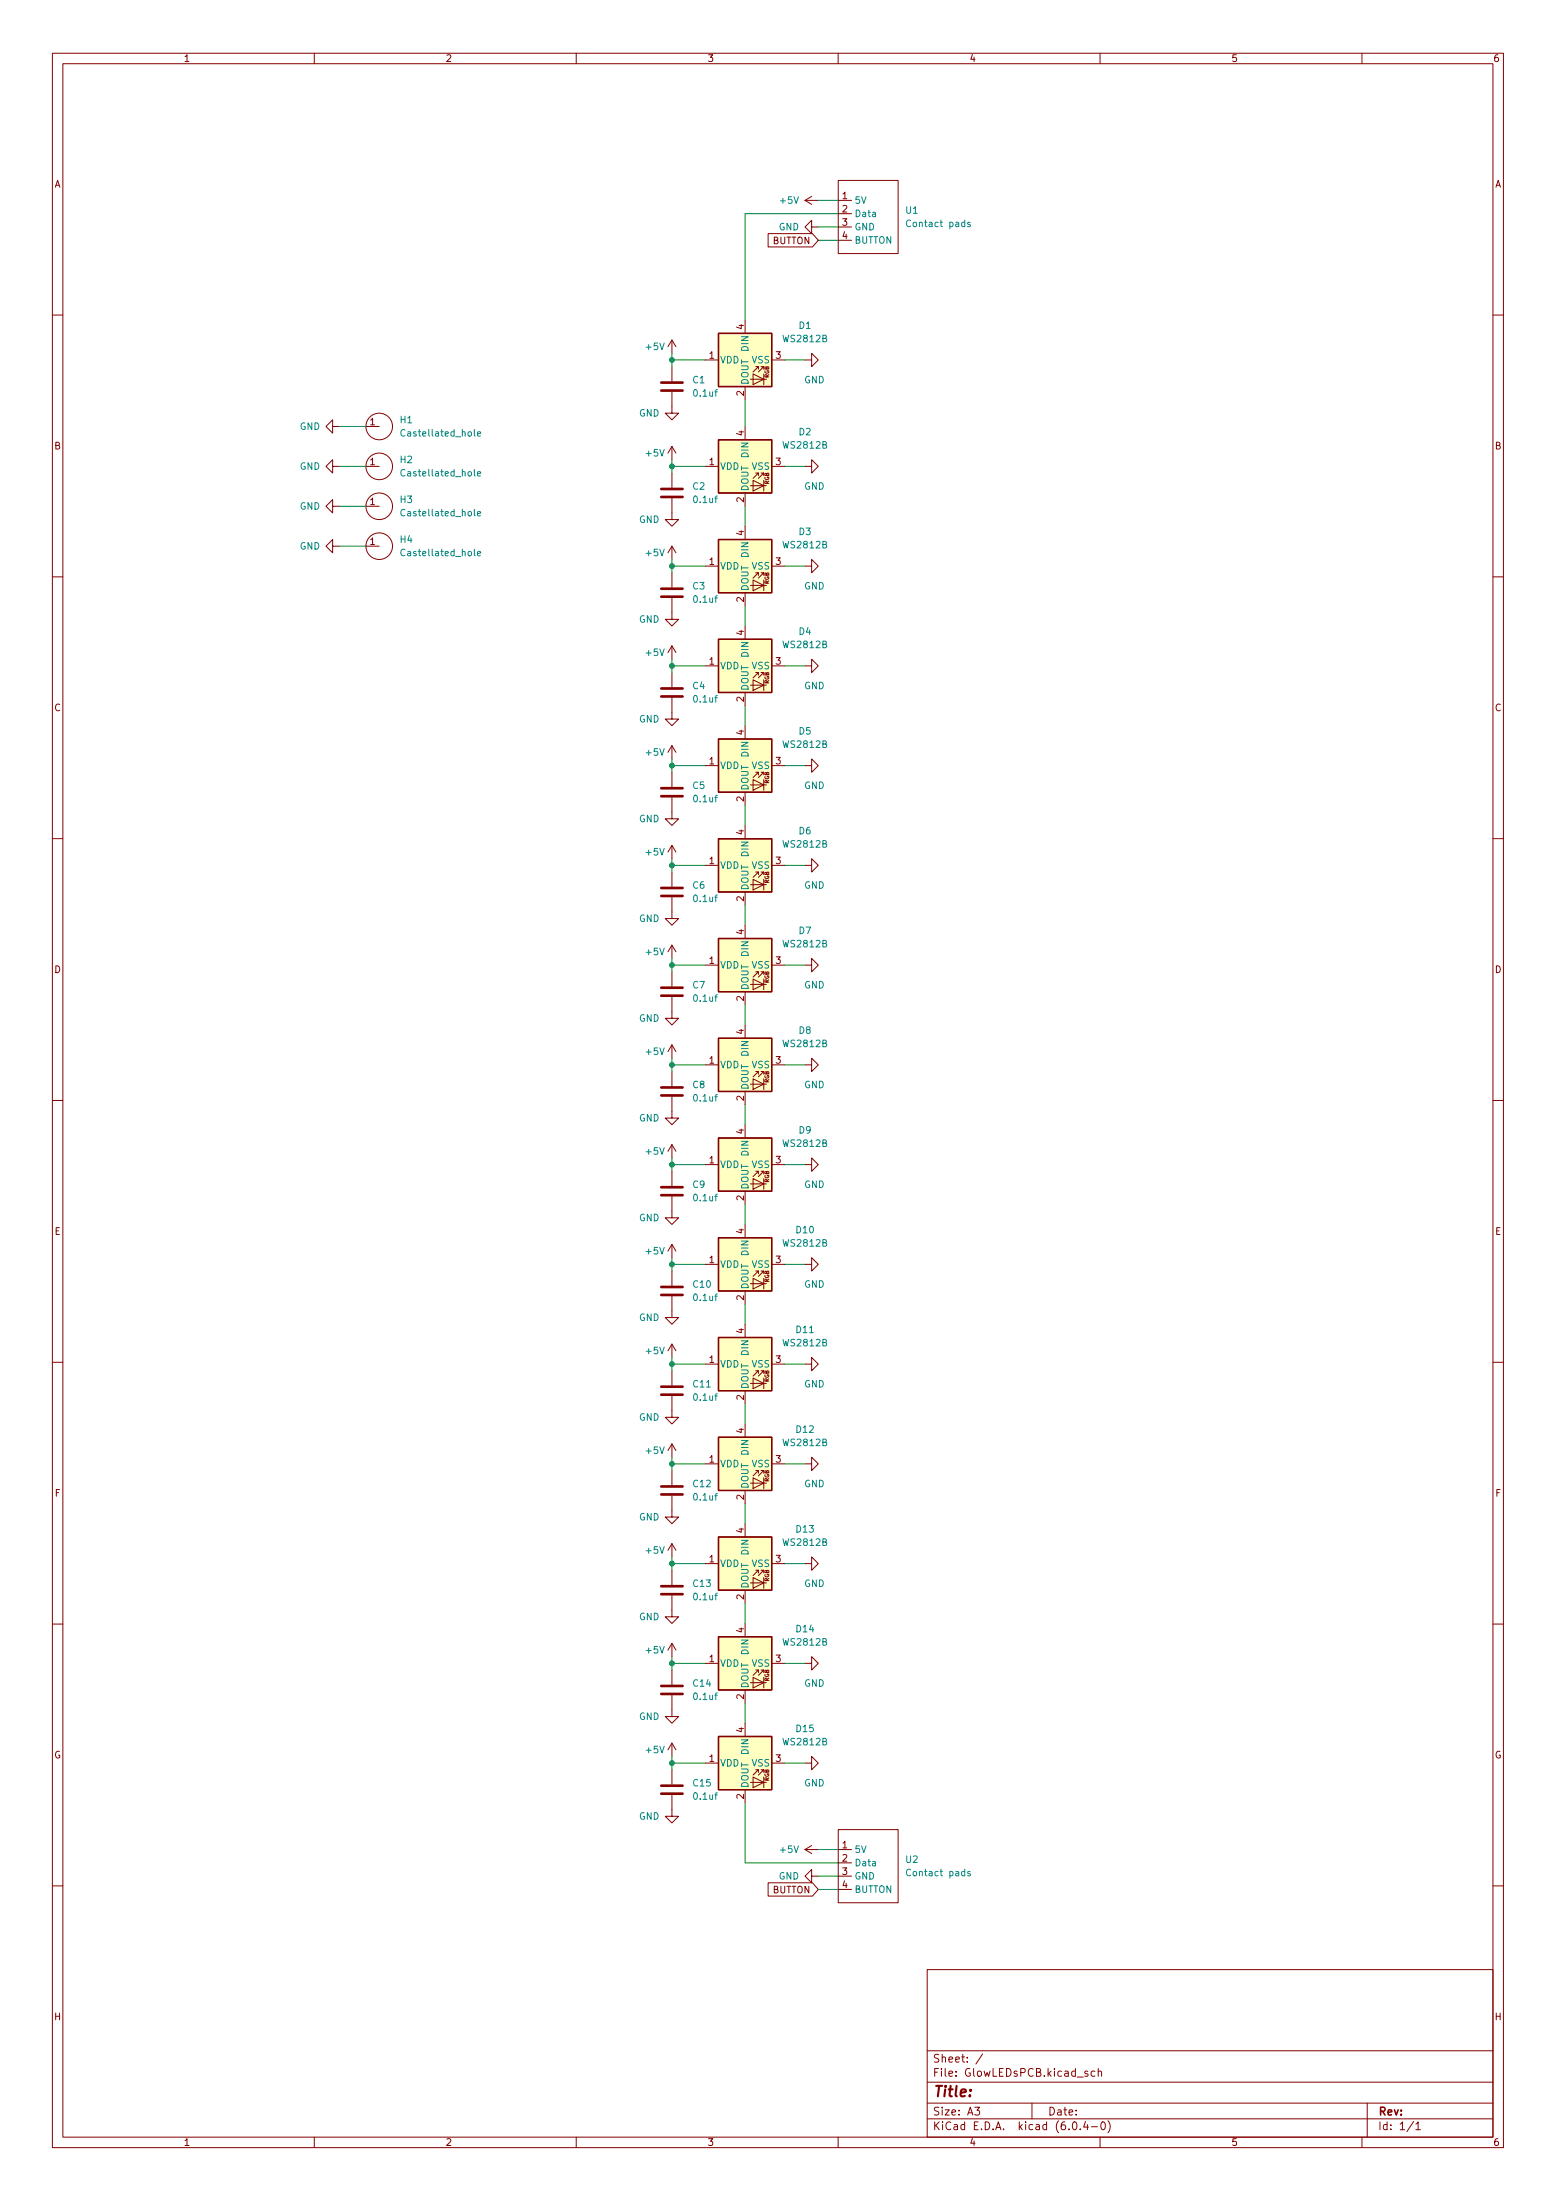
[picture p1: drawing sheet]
<svg xmlns="http://www.w3.org/2000/svg" width="297mm" height="420mm" viewBox="0 0 297 420" stroke-linecap="round" stroke-linejoin="round" font-family="sans-serif">
<g fill="none" stroke="#840000" stroke-width=".19">
<path d="M10 10.2h277v400h-277zM12 12.2h273v396h-273zM60 10.2v2M110 10.2v2M160 10.2v2M210 10.2v2M260 10.2v2M153.7 38.3h2.5M153.7 38.3l1.2 .7M154.9 37.5l-1.2 .8M160 34.5h11.4v13.9h-11.4zM160 38.3h2.6"/>
<path d="M146.6 44.6h8.5l1.1 1.3-1.1 1.3h-8.5zM154.9 43.3v-1.2l-1.2 1.2 1.2 1.3v-1.3h1.3M160 40.8h2.6M160 43.3h2.6M160 45.9h2.6M10 60.2h2M128.3 74.8v4.1h1.2l-1.2 1.3-1.3-1.3h1.3M128.3 64.9v2.6M128.3 70v2.8M128.3 64.9l-.8 1.3M128.3 64.9l.7 1.3M134.6 68.7h2.6"/>
<path d="M142.2 61.1v2.6M142.2 73.8v2.6M143.3 72.4h3M143.8 71.4l2 1-2 1zM144.3 70h.5l-1 1M144.8 70v.5M145.3 70h.5l-1 1M145.8 71.4v2M147.3 68.7h2.6M153.7 68.7h1.2v-1.2l1.3 1.2-1.3 1.3v-1.3M285 60.2h2M63.5 81.4v-1.2l-1.3 1.2 1.3 1.3v-1.3h1.3"/>
<path d="M63.5 96.7v-1.3l-1.3 1.3 1.3 1.3v-1.3h1.3M63.5 89.1v-1.3l-1.3 1.3 1.3 1.2v-1.2h1.3M69.8 81.4h2.6M69.8 96.7h2.6M69.8 89.1h2.6M128.3 95.2v4h1.2l-1.2 1.3-1.3-1.3h1.3M128.3 85.3v2.5M128.3 90.3v2.8M128.3 85.3l-.8 1.2M128.3 85.3l.7 1.2M134.6 89.1h2.6M142.2 81.4v2.6"/>
<path d="M142.2 94.1v2.6M143.3 92.8h3M143.8 91.7l2 1.1-2 1zM144.3 90.3h.5l-1 1.1M144.8 90.3v.5M145.3 90.3h.5l-1 1.1M145.8 91.7v2.1M147.3 89.1h2.6M153.7 89.1h1.2v-1.3l1.3 1.3-1.3 1.2v-1.2M10 110.2h2M63.5 104.3v-1.3l-1.3 1.3 1.3 1.3v-1.3h1.3M69.8 104.3h2.6"/>
<path d="M128.3 114.2v4.1h1.2l-1.2 1.2-1.3-1.2h1.3M128.3 104.3v2.5M128.3 109.4v2.8M128.3 104.3l-.8 1.3M128.3 104.3l.7 1.3M134.6 108.1h2.6M142.2 100.5v2.5M142.2 113.2v2.5M142.2 119.5v2.6M143.3 111.8h3M143.8 110.8l2 1-2 1zM144.3 109.4h.5l-1 1"/>
<path d="M144.8 109.4v.5M145.3 109.4h.5l-1 1M145.8 110.8v2M147.3 108.1h2.6M153.7 108.1h1.2v-1.3l1.3 1.3-1.3 1.3v-1.3M285 110.2h2M128.3 133.3v4h1.2l-1.2 1.3-1.3-1.3h1.3M128.3 123.4v2.5M128.3 128.4v2.8M128.3 123.4l-.8 1.2M128.3 123.4l.7 1.2M134.6 127.2h2.6"/>
<path d="M142.2 132.2v2.6M142.2 138.6v2.5M143.3 130.9h3M143.8 129.8l2 1.1-2 1zM144.3 128.4h.5l-1 1.1M144.8 128.4v.5M145.3 128.4h.5l-1 1.1M145.8 129.8v2.1M147.3 127.2h2.6M153.7 127.2h1.2v-1.3l1.3 1.3-1.3 1.2v-1.2M128.3 152.3v4.1h1.2l-1.2 1.2-1.3-1.2h1.3M128.3 142.4v2.5"/>
<path d="M128.3 147.5v2.8M128.3 142.4l-.8 1.3M128.3 142.4l.7 1.3M134.6 146.2h2.6M142.2 151.3v2.5M142.2 157.6v2.6M143.3 149.9h3M143.8 148.9l2 1-2 1zM144.3 147.5h.5l-1 1M144.8 147.5v.5M145.3 147.5h.5l-1 1M145.8 148.9v2"/>
<path d="M147.3 146.2h2.6M153.7 146.2h1.2v-1.3l1.3 1.3-1.3 1.3v-1.3M10 160.2h2M128.3 171.4v4h1.2l-1.2 1.3-1.3-1.3h1.3M128.3 161.5v2.5M128.3 166.5v2.8M128.3 161.5l-.8 1.2M128.3 161.5l.7 1.2M134.6 165.3h2.6M142.2 170.3v2.6M142.2 176.7v2.5M143.3 169h3"/>
<path d="M143.8 167.9l2 1.1-2 1zM144.3 166.5h.5l-1 1.1M144.8 166.5v.5M145.3 166.5h.5l-1 1.1M145.8 167.9v2.1M147.3 165.3h2.6M153.7 165.3h1.2v-1.3l1.3 1.3-1.3 1.2v-1.2M285 160.2h2M128.3 190.4v4.1h1.2l-1.2 1.2-1.3-1.2h1.3M128.3 180.5v2.5M128.3 185.6v2.8M128.3 199.6v2.5"/>
<path d="M128.3 180.5l-.8 1.3M128.3 180.5l.7 1.3M128.3 199.6l-.8 1.2M128.3 199.6l.7 1.2M134.6 184.3h2.6M142.2 189.4v2.5M142.2 195.7v2.6M143.3 188h3M143.8 187l2 1-2 1zM144.3 185.6h.5l-1 1M144.8 185.6v.5M145.3 185.6h.5l-1 1"/>
<path d="M145.8 187v2M147.3 184.3h2.6M153.7 184.3h1.2v-1.3l1.3 1.3-1.3 1.3v-1.3M10 210.2h2M128.3 209.5v4h1.2l-1.2 1.3-1.3-1.3h1.3M128.3 204.6v2.8M128.3 218.6v2.5M128.3 218.6l-.8 1.3M128.3 218.6l.7 1.3M134.6 203.4h2.6M142.2 208.4v2.6M142.2 214.8v2.5"/>
<path d="M143.3 207.1h3M143.8 206l2 1.1-2 1zM144.3 204.6h.5l-1 1.1M144.8 204.6v.5M145.3 204.6h.5l-1 1.1M145.8 206v2.1M147.3 203.4h2.6M153.7 203.4h1.2v-1.3l1.3 1.3-1.3 1.2v-1.2M285 210.2h2M128.3 228.5v4.1h1.2l-1.2 1.2-1.3-1.2h1.3M128.3 223.7v2.8M128.3 237.7v2.5"/>
<path d="M128.3 237.7l-.8 1.2M128.3 237.7l.7 1.2M134.6 222.4h2.6M142.2 227.5v2.5M142.2 233.8v2.6M143.3 226.1h3M143.8 225.1l2 1-2 1zM144.3 223.7h.5l-1 1M144.8 223.7v.5M145.3 223.7h.5l-1 1M145.8 225.1v2M147.3 222.4h2.6"/>
<path d="M153.7 222.4h1.2v-1.3l1.3 1.3-1.3 1.3v-1.3M128.3 247.6v4h1.2l-1.2 1.3-1.3-1.3h1.3M128.3 242.7v2.8M128.3 256.7v2.5M128.3 256.7l-.8 1.3M128.3 256.7l.7 1.3M134.6 241.5h2.6M142.2 246.5v2.6M142.2 252.9v2.5M143.3 245.2h3M143.8 244.1l2 1.1-2 1zM144.3 242.7h.5l-1 1.1"/>
<path d="M144.8 242.7v.5M145.3 242.7h.5l-1 1.1M145.8 244.1v2.1M147.3 241.5h2.6M153.7 241.5h1.2v-1.3l1.3 1.3-1.3 1.2v-1.2M10 260.2h2M128.3 266.6v4.1h1.2l-1.2 1.2-1.3-1.2h1.3M128.3 261.8v2.8M128.3 275.8v2.5M128.3 275.8l-.8 1.2M128.3 275.8l.7 1.2M134.6 279.6h2.6"/>
<path d="M134.6 260.5h2.6M142.2 265.6v2.5M142.2 271.9v2.6M143.3 264.2h3M143.8 263.2l2 1-2 1zM144.3 261.8h.5l-1 1M144.8 261.8v.5M145.3 261.8h.5l-1 1M145.8 263.2v2M147.3 279.6h2.6M147.3 260.5h2.6M153.7 279.6h1.2v-1.3l1.3 1.3-1.3 1.2v-1.2"/>
<path d="M153.7 260.5h1.2v-1.3l1.3 1.3-1.3 1.3v-1.3M285 260.2h2M128.3 285.7v4h1.2l-1.2 1.3-1.3-1.3h1.3M128.3 280.8v2.8M128.3 294.8v2.5M128.3 299.9v2.8M128.3 294.8l-.8 1.3M128.3 294.8l.7 1.3M134.6 298.6h2.6M142.2 284.6v2.6M142.2 291v2.5M143.3 283.3h3"/>
<path d="M143.8 282.2l2 1.1-2 1zM144.3 280.8h.5l-1 1.1M144.3 299.9h.5l-1 1M144.8 280.8v.5M144.8 299.9v.5M145.3 280.8h.5l-1 1.1M145.3 299.9h.5l-1 1M145.8 282.2v2.1M147.3 298.6h2.6M153.7 298.6h1.2v-1.3l1.3 1.3-1.3 1.3v-1.3M10 310.2h2M128.3 304.7v4.1h1.2l-1.2 1.2-1.3-1.2h1.3"/>
<path d="M128.3 313.9v2.5M128.3 318.9v2.8M128.3 313.9l-.8 1.2M128.3 313.9l.7 1.2M134.6 317.7h2.6M142.2 303.7v2.5M142.2 310v2.6M143.3 302.3h3M143.8 301.3l2 1-2 1zM144.3 318.9h.5l-1 1.1M144.8 318.9v.5M145.3 318.9h.5l-1 1.1"/>
<path d="M145.8 301.3v2M147.3 317.7h2.6M153.7 317.7h1.2v-1.3l1.3 1.3-1.3 1.2v-1.2M285 310.2h2M128.3 323.8v4h1.2l-1.2 1.3-1.3-1.3h1.3M128.3 332.9v2.5M128.3 338v2.8M128.3 332.9l-.8 1.3M128.3 332.9l.7 1.3M134.6 336.7h2.6M142.2 322.7v2.6M142.2 329.1v2.5"/>
<path d="M143.3 321.4h3M143.8 339.4l2 1-2 1zM143.8 320.3l2 1.1-2 1zM144.3 338h.5l-1 1M144.8 338v.5M145.3 338h.5l-1 1M145.8 320.3v2.1M145.8 339.4v2M147.3 336.7h2.6M153.7 336.7h1.2v-1.3l1.3 1.3-1.3 1.3v-1.3M128.3 342.8v4.1h1.2l-1.2 1.2-1.3-1.2h1.3M142.2 341.8v2.5"/>
<path d="M143.3 340.4h3M146.6 359.6h8.5l1.1 1.2-1.1 1.3h-8.5zM153.7 353.2l1.2 .8M153.7 353.2h2.5M154.9 358.3v-1.3l-1.2 1.3 1.2 1.3v-1.3h1.3M154.9 352.5l-1.2 .7M160 349.4h11.4v14h-11.4zM160 353.2h2.6M160 355.8h2.6M160 358.3h2.6M10 360.2h2M160 360.8h2.6"/>
<path d="M177 376.2h108v32h-108zM285 360.2h2M177 397.7h108M177 391.7h108M187.6 392.3l-1.3 1.9M207.6 395.6l-.3-.1-.2 .3v.2l.5 .1v.4h-.5M209 395.6l-.4-.1-.3 .3 .1 .7h.6M209.6 395.7l.3-.2 .3 .1 .1 .9M209.6 395v1.5M60 408.2v2M110 408.2v2M160 408.2v2"/>
<path d="M177 404.7h108M177 401.7h108M186.1 402.4h.9l-.5 .6 .4 .2v.6l-.2 .1-.6-.1M197 401.7v3M204.9 405.3l.2-.1a.8 .8 0 0 1 .5 .8 .8 .8 0 0 1-.5 .7 1 1 0 0 1-.2-1.4zM206.2 406.6v.1M207.2 405.2l-.3 1h.9M207.6 405.7v1M208.4 406.2h1.1M210 408.2v2M210.4 405.3l.1-.1a.8 .8 0 0 1 .5 .8 .8 .8 0 0 1-.5 .7 1 1 0 0 1-.1-1.4zM211.5 405a1.72 1.72 0 0 1 0 2.3"/>
<path d="M260 408.2v2M261 401.7v6.5M269.9 405.2l-1.3 1.9M270.3 405.7l.4-.5v1.5M270.3 406.7h.9"/>
<circle cx="72.4" cy="96.7" r="2.54"/>
<circle cx="72.4" cy="89.1" r="2.54"/>
<circle cx="72.4" cy="81.4" r="2.54"/>
<circle cx="72.4" cy="104.3" r="2.54"/>
</g>
<path d="M185.2 42.5l-.3-.1-.2 .2 .1 .2 .4 .1v.3h-.5M77.3 82.1a.6 .6 0 0 0-.8 .5 .6 .6 0 0 0 .6 .7l.2-.1M77.3 97.4a.6 .6 0 0 0-.8 .4 .6 .6 0 0 0 .6 .7l.2-.1M77.3 89.8a.6 .6 0 0 0-.8 .4 .6 .6 0 0 0 .6 .7l.2-.1M91.2 82.9l.6-.2-.1-.2-.4-.1-.1 .2v.6h.5M91.2 98.1l.6-.1-.1-.3h-.4l-.1 .2v.6h.5M91.2 90.5l.6-.1-.1-.3h-.4l-.1 .1v.7h.5M77.3 105a.6 .6 0 0 0-.8 .4 .6 .6 0 0 0 .6 .8l.2-.2M91.2 105.7l.6-.1-.1-.2-.4-.1-.1 .2v.6h.5M185.2 357.5l-.3-.1-.2 .2 .1 .2 .4 .1v.3h-.5" fill="none" stroke="#008484" stroke-width=".19"/>
<g fill="none" stroke="#840000" stroke-width=".51">
<path d="M126.2 74.6h4.1M126.2 73.1h4.1M126.2 94.9h4.1M126.2 93.4h4.1M126.2 114h4.1M126.2 112.4h4.1M126.2 133h4.1M126.2 131.5h4.1M126.2 152.1h4.1M126.2 150.5h4.1M126.2 171.1h4.1M126.2 169.6h4.1"/>
<path d="M126.2 190.2h4.1M126.2 188.6h4.1M126.2 209.2h4.1M126.2 207.7h4.1M126.2 228.3h4.1M126.2 226.7h4.1M126.2 247.3h4.1M126.2 245.8h4.1M126.2 266.4h4.1M126.2 264.8h4.1M126.2 285.4h4.1M126.2 283.9h4.1"/>
<path d="M126.2 304.5h4.1M126.2 302.9h4.1M126.2 323.5h4.1M126.2 322h4.1M126.2 342.6h4.1M126.2 341h4.1"/>
</g>
<g fill="#ffffc2" stroke="#ffffc2" stroke-width=".19">
<path d="M137.2 179.2h10.1v10.2h-10.1z"/>
<path d="M137.2 274.5h10.1v10.1h-10.1z"/>
<path d="M137.2 141.1h10.1v10.2h-10.1z"/>
<path d="M137.2 160.2h10.1v10.1h-10.1z"/>
<path d="M137.2 293.5h10.1v10.2h-10.1z"/>
<path d="M137.2 255.4h10.1v10.2h-10.1z"/>
<path d="M137.2 122.1h10.1v10.1h-10.1z"/>
<path d="M137.2 236.4h10.1v10.1h-10.1z"/>
<path d="M137.2 103h10.1v10.2h-10.1z"/>
<path d="M137.2 198.3h10.1v10.1h-10.1z"/>
<path d="M137.2 331.6h10.1v10.2h-10.1z"/>
<path d="M137.2 312.6h10.1v10.1h-10.1z"/>
<path d="M137.2 217.3h10.1v10.2h-10.1z"/>
<path d="M137.2 63.7h10.1v10.1h-10.1z"/>
<path d="M137.2 84h10.1v10.1h-10.1z"/>
</g>
<g fill="none" stroke="#840000" stroke-width=".25">
<path d="M137.2 63.7h10.1v10.1h-10.1zM137.2 84h10.1v10.1h-10.1zM137.2 103h10.1v10.2h-10.1zM137.2 122.1h10.1v10.1h-10.1zM137.2 141.1h10.1v10.2h-10.1zM137.2 179.2h10.1v10.2h-10.1zM137.2 160.2h10.1v10.1h-10.1zM137.2 198.3h10.1v10.1h-10.1zM137.2 217.3h10.1v10.2h-10.1zM137.2 236.4h10.1v10.1h-10.1zM137.2 255.4h10.1v10.2h-10.1zM137.2 274.5h10.1v10.1h-10.1z"/>
<path d="M137.2 293.5h10.1v10.2h-10.1zM137.2 312.6h10.1v10.1h-10.1zM137.2 331.6h10.1v10.2h-10.1z"/>
</g>
<g fill="none" stroke="#008400" stroke-width=".19">
<path d="M156.2 38.3h3.8M156.2 45.9h3.8M156.2 43.3h3.8M160 40.8h-17.8v20.3M128.3 67.5v2.5M128.3 68.7h6.3M142.2 76.4v5M149.9 68.7h3.8M64.8 96.7h5M64.8 89.1h5M64.8 81.4h5M128.3 87.8v2.5"/>
<path d="M128.3 89.1h6.3M142.2 96.7v3.8M149.9 89.1h3.8M64.8 104.3h5M128.3 106.8v2.6M128.3 108.1h6.3M142.2 115.7v3.8M149.9 108.1h3.8M128.3 125.9v2.5M128.3 127.2h6.3M142.2 134.8v3.8M149.9 127.2h3.8"/>
<path d="M128.3 144.9v2.6M128.3 146.2h6.3M142.2 153.8v3.8M149.9 146.2h3.8M128.3 164v2.5M128.3 165.3h6.3M142.2 172.9v3.8M149.9 165.3h3.8M128.3 183v2.6M128.3 184.3h6.3M142.2 191.9v3.8M149.9 184.3h3.8"/>
<path d="M128.3 202.1v2.5M128.3 203.4h6.3M142.2 211v3.8M149.9 203.4h3.8M128.3 221.1v2.6M128.3 222.4h6.3M142.2 230v3.8M149.9 222.4h3.8M128.3 240.2v2.5M128.3 259.2v2.6M128.3 241.5h6.3M142.2 249.1v3.8"/>
<path d="M149.9 241.5h3.8M128.3 278.3v2.5M128.3 260.5h6.3M128.3 279.6h6.3M142.2 268.1v3.8M149.9 260.5h3.8M149.9 279.6h3.8M128.3 297.3v2.6M128.3 298.6h6.3M142.2 287.2v3.8M149.9 298.6h3.8M128.3 316.4v2.5"/>
<path d="M128.3 317.7h6.3M142.2 306.2v3.8M149.9 317.7h3.8M128.3 335.4v2.6M128.3 336.7h6.3M142.2 325.3v3.8M149.9 336.7h3.8M142.2 344.3v11.5h17.8M156.2 353.2h3.8M156.2 358.3h3.8M156.2 360.8h3.8"/>
</g>
<g fill="#008400" stroke="#008400" stroke-width=".19">
<circle cx="128.3" cy="146.2" r=".46"/>
<circle cx="128.3" cy="165.3" r=".46"/>
<circle cx="128.3" cy="108.1" r=".46"/>
<circle cx="128.3" cy="127.2" r=".46"/>
<circle cx="128.3" cy="336.7" r=".46"/>
<circle cx="128.3" cy="317.7" r=".46"/>
<circle cx="128.3" cy="68.7" r=".46"/>
<circle cx="128.3" cy="89.1" r=".46"/>
<circle cx="128.3" cy="241.5" r=".46"/>
<circle cx="128.3" cy="184.3" r=".46"/>
<circle cx="128.3" cy="203.4" r=".46"/>
<circle cx="128.3" cy="222.4" r=".46"/>
<circle cx="128.3" cy="260.5" r=".46"/>
<circle cx="128.3" cy="279.6" r=".46"/>
<circle cx="128.3" cy="298.6" r=".46"/>
</g>
<text font-size="2.8" fill="#840000" x="178" y="400.5">Title:</text>
<g font-size="2.1" fill="#840000">
<text x="178" y="393.9">Sheet: /</text>
<text x="178" y="396.6">File: GlowLEDsPCB.kicad_sch</text>
<text x="178" y="406.8">KiCad E.D.A. kicad (6.0.4-0)</text>
<text x="178" y="404">Size: A3</text>
<text x="200" y="404">Date:</text>
<text x="263" y="404">Rev:</text>
<text x="263" y="406.8">Id: 1/1</text>
</g>
<g font-size="1.8" fill="#840000">
<text x="35" y="11.8">1</text>
<text x="85" y="11.8">2</text>
<text x="135" y="11.8">3</text>
<text x="185" y="11.8">4</text>
<text x="235" y="11.8">5</text>
<text x="285" y="11.8">6</text>
<text x="10.3" y="35.8">A</text>
<text x="285.3" y="35.8">A</text>
<text x="160.8" y="38">1</text>
<text x="160.8" y="40.6">2</text>
<text x="147.4" y="46.6">BUTTON</text>
<text x="160.8" y="43.1">3</text>
<text x="160.8" y="45.6">4</text>
<text x="142" y="62.9" transform="rotate(-90 142 62.9)">4</text>
<text x="135.4" y="68.5">1</text>
<text x="148.1" y="68.5">3</text>
<text x="142" y="75.6" transform="rotate(-90 142 75.6)">2</text>
<text x="70.6" y="81.2">1</text>
<text x="142" y="83.2" transform="rotate(-90 142 83.2)">4</text>
<text x="10.3" y="85.8">B</text>
<text x="70.6" y="88.8">1</text>
<text x="135.4" y="88.8">1</text>
<text x="148.1" y="88.8">3</text>
<text x="285.3" y="85.8">B</text>
<text x="142" y="95.9" transform="rotate(-90 142 95.9)">2</text>
<text x="70.6" y="96.4">1</text>
<text x="70.6" y="104.1">1</text>
<text x="135.4" y="107.9">1</text>
<text x="142" y="102.3" transform="rotate(-90 142 102.3)">4</text>
<text x="148.1" y="107.9">3</text>
<text x="142" y="115" transform="rotate(-90 142 115)">2</text>
<text x="142" y="121.3" transform="rotate(-90 142 121.3)">4</text>
<text x="135.4" y="126.9">1</text>
<text x="148.1" y="126.9">3</text>
<text x="10.3" y="135.8">C</text>
<text x="142" y="134" transform="rotate(-90 142 134)">2</text>
<text x="285.3" y="135.8">C</text>
<text x="142" y="140.4" transform="rotate(-90 142 140.4)">4</text>
<text x="135.4" y="146">1</text>
<text x="148.1" y="146">3</text>
<text x="142" y="153.1" transform="rotate(-90 142 153.1)">2</text>
<text x="142" y="159.4" transform="rotate(-90 142 159.4)">4</text>
<text x="135.4" y="165">1</text>
<text x="148.1" y="165">3</text>
<text x="142" y="172.1" transform="rotate(-90 142 172.1)">2</text>
<text x="142" y="178.5" transform="rotate(-90 142 178.5)">4</text>
<text x="10.3" y="185.8">D</text>
<text x="135.4" y="184.1">1</text>
<text x="148.1" y="184.1">3</text>
<text x="285.3" y="185.8">D</text>
<text x="142" y="191.2" transform="rotate(-90 142 191.2)">2</text>
<text x="142" y="197.5" transform="rotate(-90 142 197.5)">4</text>
<text x="135.4" y="203.1">1</text>
<text x="148.1" y="203.1">3</text>
<text x="142" y="210.2" transform="rotate(-90 142 210.2)">2</text>
<text x="142" y="216.6" transform="rotate(-90 142 216.6)">4</text>
<text x="135.4" y="222.2">1</text>
<text x="148.1" y="222.2">3</text>
<text x="142" y="229.3" transform="rotate(-90 142 229.3)">2</text>
<text x="10.4" y="235.8">E</text>
<text x="142" y="235.6" transform="rotate(-90 142 235.6)">4</text>
<text x="285.4" y="235.8">E</text>
<text x="135.4" y="241.2">1</text>
<text x="148.1" y="241.2">3</text>
<text x="142" y="248.3" transform="rotate(-90 142 248.3)">2</text>
<text x="142" y="254.7" transform="rotate(-90 142 254.7)">4</text>
<text x="135.4" y="260.3">1</text>
<text x="148.1" y="260.3">3</text>
<text x="142" y="267.4" transform="rotate(-90 142 267.4)">2</text>
<text x="142" y="273.7" transform="rotate(-90 142 273.7)">4</text>
<text x="135.4" y="279.3">1</text>
<text x="148.1" y="279.3">3</text>
<text x="10.4" y="285.8">F</text>
<text x="142" y="286.4" transform="rotate(-90 142 286.4)">2</text>
<text x="285.5" y="285.8">F</text>
<text x="142" y="292.8" transform="rotate(-90 142 292.8)">4</text>
<text x="135.4" y="298.4">1</text>
<text x="148.1" y="298.4">3</text>
<text x="142" y="305.5" transform="rotate(-90 142 305.5)">2</text>
<text x="142" y="311.8" transform="rotate(-90 142 311.8)">4</text>
<text x="135.4" y="317.4">1</text>
<text x="148.1" y="317.4">3</text>
<text x="142" y="324.5" transform="rotate(-90 142 324.5)">2</text>
<text x="10.3" y="335.8">G</text>
<text x="142" y="330.9" transform="rotate(-90 142 330.9)">4</text>
<text x="285.3" y="335.8">G</text>
<text x="135.4" y="336.5">1</text>
<text x="148.1" y="336.5">3</text>
<text x="142" y="343.6" transform="rotate(-90 142 343.6)">2</text>
<text x="160.8" y="353">1</text>
<text x="160.8" y="355.5">2</text>
<text x="160.8" y="358.1">3</text>
<text x="147.4" y="361.6">BUTTON</text>
<text x="160.8" y="360.6">4</text>
<text x="10.3" y="385.8">H</text>
<text x="285.3" y="385.8">H</text>
<text x="35" y="409.8">1</text>
<text x="85" y="409.8">2</text>
<text x="135" y="409.8">3</text>
<text x="185" y="409.8">4</text>
<text x="235" y="409.8">5</text>
<text x="285" y="409.8">6</text>
</g>
<g font-size="1.8" fill="#008484">
<text x="149" y="38.9">+5V</text>
<text x="163.1" y="38.9">5V</text>
<text x="163.1" y="41.4">Data</text>
<text x="172.9" y="40.8">U1</text>
<text x="148.6" y="44">GND</text>
<text x="163.1" y="44">GND</text>
<text x="163.1" y="46.5">BUTTON</text>
<text x="173.5" y="43.3">Contact pads</text>
<text x="149.6" y="65.3">WS2812B</text>
<text x="152.5" y="62.8">D1</text>
<text x="123.4" y="66.8">+5V</text>
<text x="137.4" y="69.4">VDD</text>
<text x="142.9" y="67" transform="rotate(-90 142.9 67)">DIN</text>
<text x="143.5" y="69.4">VSS</text>
<text x="132.3" y="73.2">C1</text>
<text x="132.5" y="75.7">0.1uf</text>
<text x="142.9" y="73.6" transform="rotate(-90 142.9 73.6)">DOUT</text>
<text x="153.5" y="73.2">GND</text>
<text x="57.2" y="82.1">GND</text>
<text x="76.4" y="80.8">H1</text>
<text x="77.1" y="83.4">Castellated_hole</text>
<text x="122" y="79.5">GND</text>
<text x="152.5" y="83.1">D2</text>
<text x="57.2" y="89.7">GND</text>
<text x="76.4" y="88.4">H2</text>
<text x="123.4" y="87.2">+5V</text>
<text x="137.4" y="89.7">VDD</text>
<text x="142.9" y="87.3" transform="rotate(-90 142.9 87.3)">DIN</text>
<text x="143.5" y="89.7">VSS</text>
<text x="149.6" y="85.7">WS2812B</text>
<text x="77.1" y="91">Castellated_hole</text>
<text x="132.3" y="93.5">C2</text>
<text x="142.9" y="93.9" transform="rotate(-90 142.9 93.9)">DOUT</text>
<text x="153.5" y="93.5">GND</text>
<text x="57.2" y="97.3">GND</text>
<text x="76.4" y="96.1">H3</text>
<text x="77.1" y="98.6">Castellated_hole</text>
<text x="122" y="99.9">GND</text>
<text x="132.5" y="96.1">0.1uf</text>
<text x="57.2" y="104.9">GND</text>
<text x="76.4" y="103.7">H4</text>
<text x="77.1" y="106.2">Castellated_hole</text>
<text x="123.4" y="106.2">+5V</text>
<text x="142.9" y="106.3" transform="rotate(-90 142.9 106.3)">DIN</text>
<text x="149.6" y="104.7">WS2812B</text>
<text x="152.5" y="102.2">D3</text>
<text x="132.3" y="112.6">C3</text>
<text x="137.4" y="108.8">VDD</text>
<text x="142.9" y="112.9" transform="rotate(-90 142.9 112.9)">DOUT</text>
<text x="143.5" y="108.8">VSS</text>
<text x="153.5" y="112.6">GND</text>
<text x="122" y="118.9">GND</text>
<text x="132.5" y="115.1">0.1uf</text>
<text x="123.4" y="125.3">+5V</text>
<text x="142.9" y="125.4" transform="rotate(-90 142.9 125.4)">DIN</text>
<text x="149.6" y="123.8">WS2812B</text>
<text x="152.5" y="121.2">D4</text>
<text x="132.3" y="131.6">C4</text>
<text x="137.4" y="127.8">VDD</text>
<text x="142.9" y="132" transform="rotate(-90 142.9 132)">DOUT</text>
<text x="143.5" y="127.8">VSS</text>
<text x="153.5" y="131.6">GND</text>
<text x="122" y="138">GND</text>
<text x="132.5" y="134.2">0.1uf</text>
<text x="149.6" y="142.8">WS2812B</text>
<text x="152.5" y="140.3">D5</text>
<text x="123.4" y="144.3">+5V</text>
<text x="137.4" y="146.9">VDD</text>
<text x="142.9" y="144.4" transform="rotate(-90 142.9 144.4)">DIN</text>
<text x="143.5" y="146.9">VSS</text>
<text x="132.3" y="150.7">C5</text>
<text x="132.5" y="153.2">0.1uf</text>
<text x="142.9" y="151" transform="rotate(-90 142.9 151)">DOUT</text>
<text x="153.5" y="150.7">GND</text>
<text x="122" y="157">GND</text>
<text x="149.6" y="161.9">WS2812B</text>
<text x="152.5" y="159.3">D6</text>
<text x="123.4" y="163.4">+5V</text>
<text x="137.4" y="165.9">VDD</text>
<text x="142.9" y="163.5" transform="rotate(-90 142.9 163.5)">DIN</text>
<text x="143.5" y="165.9">VSS</text>
<text x="132.3" y="169.7">C6</text>
<text x="132.5" y="172.3">0.1uf</text>
<text x="142.9" y="170.1" transform="rotate(-90 142.9 170.1)">DOUT</text>
<text x="153.5" y="169.7">GND</text>
<text x="122" y="176.1">GND</text>
<text x="152.5" y="178.4">D7</text>
<text x="123.4" y="182.4">+5V</text>
<text x="137.4" y="185">VDD</text>
<text x="142.9" y="182.5" transform="rotate(-90 142.9 182.5)">DIN</text>
<text x="143.5" y="185">VSS</text>
<text x="149.6" y="180.9">WS2812B</text>
<text x="132.3" y="188.8">C7</text>
<text x="132.5" y="191.3">0.1uf</text>
<text x="142.9" y="189.1" transform="rotate(-90 142.9 189.1)">DOUT</text>
<text x="153.5" y="188.8">GND</text>
<text x="122" y="195.1">GND</text>
<text x="152.5" y="197.4">D8</text>
<text x="123.4" y="201.5">+5V</text>
<text x="142.9" y="201.6" transform="rotate(-90 142.9 201.6)">DIN</text>
<text x="149.6" y="200">WS2812B</text>
<text x="132.3" y="207.8">C8</text>
<text x="137.4" y="204">VDD</text>
<text x="142.9" y="208.2" transform="rotate(-90 142.9 208.2)">DOUT</text>
<text x="143.5" y="204">VSS</text>
<text x="153.5" y="207.8">GND</text>
<text x="122" y="214.2">GND</text>
<text x="132.5" y="210.4">0.1uf</text>
<text x="123.4" y="220.5">+5V</text>
<text x="142.9" y="220.6" transform="rotate(-90 142.9 220.6)">DIN</text>
<text x="149.6" y="219">WS2812B</text>
<text x="152.5" y="216.5">D9</text>
<text x="132.3" y="226.9">C9</text>
<text x="137.4" y="223.1">VDD</text>
<text x="142.9" y="227.2" transform="rotate(-90 142.9 227.2)">DOUT</text>
<text x="143.5" y="223.1">VSS</text>
<text x="153.5" y="226.9">GND</text>
<text x="122" y="233.2">GND</text>
<text x="132.5" y="229.4">0.1uf</text>
<text x="123.4" y="239.6">+5V</text>
<text x="142.9" y="239.7" transform="rotate(-90 142.9 239.7)">DIN</text>
<text x="149.6" y="238.1">WS2812B</text>
<text x="152" y="235.5">D10</text>
<text x="132.4" y="245.9">C10</text>
<text x="137.4" y="242.1">VDD</text>
<text x="143.5" y="242.1">VSS</text>
<text x="153.5" y="245.9">GND</text>
<text x="132.5" y="248.5">0.1uf</text>
<text x="142.9" y="246.3" transform="rotate(-90 142.9 246.3)">DOUT</text>
<text x="122" y="252.3">GND</text>
<text x="149.6" y="257.1">WS2812B</text>
<text x="152" y="254.6">D11</text>
<text x="123.4" y="258.6">+5V</text>
<text x="137.4" y="261.2">VDD</text>
<text x="142.9" y="258.7" transform="rotate(-90 142.9 258.7)">DIN</text>
<text x="143.5" y="261.2">VSS</text>
<text x="132.4" y="265">C11</text>
<text x="132.5" y="267.5">0.1uf</text>
<text x="142.9" y="265.3" transform="rotate(-90 142.9 265.3)">DOUT</text>
<text x="153.5" y="265">GND</text>
<text x="122" y="271.3">GND</text>
<text x="152" y="273.6">D12</text>
<text x="123.4" y="277.7">+5V</text>
<text x="137.4" y="280.2">VDD</text>
<text x="142.9" y="277.8" transform="rotate(-90 142.9 277.8)">DIN</text>
<text x="143.5" y="280.2">VSS</text>
<text x="149.6" y="276.2">WS2812B</text>
<text x="132.4" y="284">C12</text>
<text x="132.5" y="286.6">0.1uf</text>
<text x="142.9" y="284.4" transform="rotate(-90 142.9 284.4)">DOUT</text>
<text x="153.5" y="284">GND</text>
<text x="122" y="290.4">GND</text>
<text x="152" y="292.7">D13</text>
<text x="123.4" y="296.7">+5V</text>
<text x="137.4" y="299.3">VDD</text>
<text x="142.9" y="296.8" transform="rotate(-90 142.9 296.8)">DIN</text>
<text x="143.5" y="299.3">VSS</text>
<text x="149.6" y="295.2">WS2812B</text>
<text x="132.4" y="303.1">C13</text>
<text x="132.5" y="305.6">0.1uf</text>
<text x="142.9" y="303.4" transform="rotate(-90 142.9 303.4)">DOUT</text>
<text x="153.5" y="303.1">GND</text>
<text x="122" y="309.4">GND</text>
<text x="152" y="311.7">D14</text>
<text x="123.4" y="315.8">+5V</text>
<text x="142.9" y="315.9" transform="rotate(-90 142.9 315.9)">DIN</text>
<text x="149.6" y="314.3">WS2812B</text>
<text x="132.4" y="322.1">C14</text>
<text x="137.4" y="318.3">VDD</text>
<text x="142.9" y="322.5" transform="rotate(-90 142.9 322.5)">DOUT</text>
<text x="143.5" y="318.3">VSS</text>
<text x="153.5" y="322.1">GND</text>
<text x="122" y="328.5">GND</text>
<text x="132.5" y="324.7">0.1uf</text>
<text x="123.4" y="334.8">+5V</text>
<text x="142.9" y="334.9" transform="rotate(-90 142.9 334.9)">DIN</text>
<text x="149.6" y="333.3">WS2812B</text>
<text x="152" y="330.8">D15</text>
<text x="132.4" y="341.2">C15</text>
<text x="137.4" y="337.4">VDD</text>
<text x="142.9" y="341.5" transform="rotate(-90 142.9 341.5)">DOUT</text>
<text x="143.5" y="337.4">VSS</text>
<text x="153.5" y="341.2">GND</text>
<text x="122" y="347.5">GND</text>
<text x="132.5" y="343.7">0.1uf</text>
<text x="149" y="353.9">+5V</text>
<text x="163.1" y="353.9">5V</text>
<text x="148.6" y="358.9">GND</text>
<text x="163.1" y="356.4">Data</text>
<text x="163.1" y="358.9">GND</text>
<text x="172.9" y="355.8">U2</text>
<text x="173.5" y="358.3">Contact pads</text>
<text x="163.1" y="361.5">BUTTON</text>
</g>
<g font-size="1.1" fill="#840000">
<text x="146.8" y="72.2" transform="rotate(-90 146.8 72.2)">RGB</text>
<text x="146.8" y="92.5" transform="rotate(-90 146.8 92.5)">RGB</text>
<text x="146.8" y="111.6" transform="rotate(-90 146.8 111.6)">RGB</text>
<text x="146.8" y="130.6" transform="rotate(-90 146.8 130.6)">RGB</text>
<text x="146.8" y="149.7" transform="rotate(-90 146.8 149.7)">RGB</text>
<text x="146.8" y="168.7" transform="rotate(-90 146.8 168.7)">RGB</text>
<text x="146.8" y="187.8" transform="rotate(-90 146.8 187.8)">RGB</text>
<text x="146.8" y="206.8" transform="rotate(-90 146.8 206.8)">RGB</text>
<text x="146.8" y="225.9" transform="rotate(-90 146.8 225.9)">RGB</text>
<text x="146.8" y="244.9" transform="rotate(-90 146.8 244.9)">RGB</text>
<text x="146.8" y="264" transform="rotate(-90 146.8 264)">RGB</text>
<text x="146.8" y="283" transform="rotate(-90 146.8 283)">RGB</text>
<text x="146.8" y="302.1" transform="rotate(-90 146.8 302.1)">RGB</text>
<text x="146.8" y="321.1" transform="rotate(-90 146.8 321.1)">RGB</text>
<text x="146.8" y="340.2" transform="rotate(-90 146.8 340.2)">RGB</text>
</g>
</svg>
